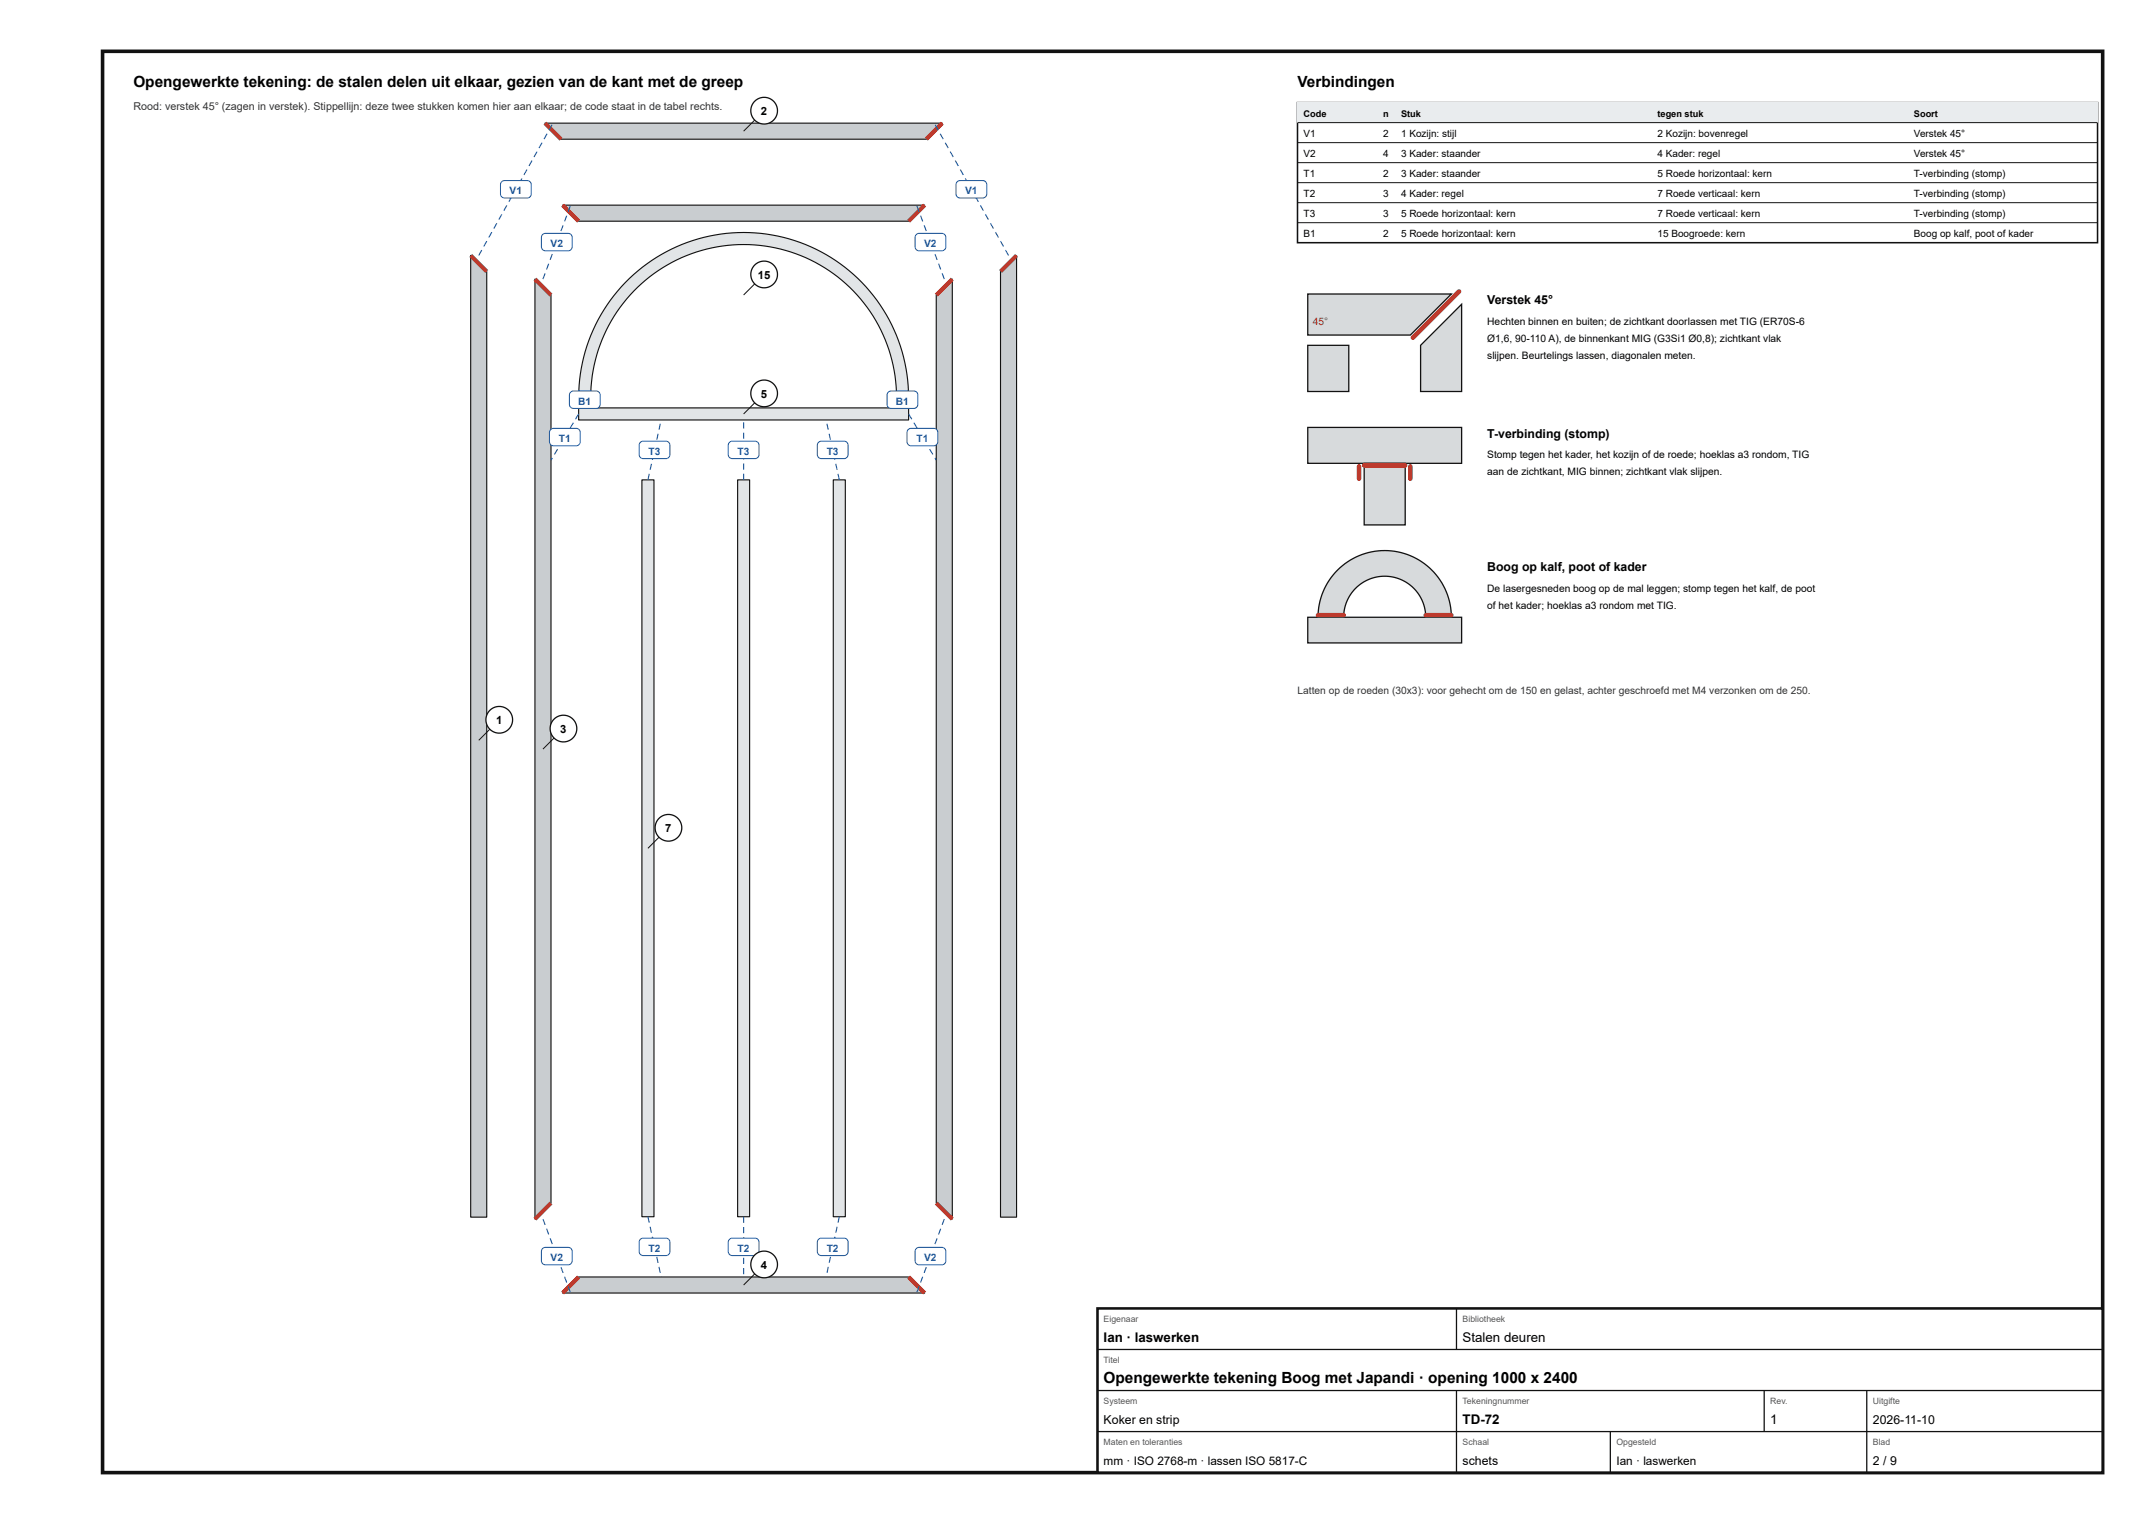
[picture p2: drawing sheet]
<svg xmlns="http://www.w3.org/2000/svg" width="420mm" height="297mm" viewBox="0 0 420 297" stroke-linecap="round" stroke-linejoin="round" font-family="sans-serif">
<path d="M20 10h390v277h-390z" fill="none" stroke="#111" stroke-width=".7" stroke-linecap="butt"/>
<path d="M91.8 49.8l3.1 3.1v184.3h-3.1z" fill="#c9cdd0"/>
<path d="M91.8 49.8l3.1 3.1v184.3h-3.1z" fill="none" stroke="#111" stroke-width=".22"/>
<path d="M91.8 49.8l3.1 3.1" fill="none" stroke="#c0392b" stroke-width=".8" stroke-linecap="butt"/>
<path d="M195.1 52.9l3.1-3.1v187.4h-3.1z" fill="#c9cdd0"/>
<path d="M195.1 52.9l3.1-3.1v187.4h-3.1z" fill="none" stroke="#111" stroke-width=".22"/>
<path d="M198.2 49.8l-3.1 3.1" fill="none" stroke="#c0392b" stroke-width=".8" stroke-linecap="butt"/>
<path d="M106.3 24h77.4l-3.1 3.1h-71.2z" fill="#c9cdd0"/>
<path d="M106.3 24h77.4l-3.1 3.1h-71.2z" fill="none" stroke="#111" stroke-width=".22"/>
<path d="M106.3 24l3.1 3.1M183.7 24l-3.1 3.1" fill="none" stroke="#c0392b" stroke-width=".8" stroke-linecap="butt"/>
<path d="M104.3 54.4l3.1 3.1v177l-3.1 3.1z" fill="#c9cdd0"/>
<path d="M104.3 54.4l3.1 3.1v177l-3.1 3.1z" fill="none" stroke="#111" stroke-width=".22"/>
<path d="M104.3 54.4l3.1 3.1M107.4 234.5l-3.1 3.1" fill="none" stroke="#c0392b" stroke-width=".8" stroke-linecap="butt"/>
<path d="M182.6 57.5l3.1-3.1v183.2l-3.1-3.1z" fill="#c9cdd0"/>
<path d="M182.6 57.5l3.1-3.1v183.2l-3.1-3.1z" fill="none" stroke="#111" stroke-width=".22"/>
<path d="M185.7 54.4l-3.1 3.1M182.6 234.5l3.1 3.1" fill="none" stroke="#c0392b" stroke-width=".8" stroke-linecap="butt"/>
<path d="M112.8 248.9h64.4l3.1 3.1h-70.6z" fill="#c9cdd0"/>
<path d="M112.8 248.9h64.4l3.1 3.1h-70.6z" fill="none" stroke="#111" stroke-width=".22"/>
<path d="M112.8 248.9l-3.1 3.1M177.2 248.9l3.1 3.1" fill="none" stroke="#c0392b" stroke-width=".8" stroke-linecap="butt"/>
<path d="M109.7 40h70.6l-3.1 3.1h-64.4z" fill="#c9cdd0"/>
<path d="M109.7 40h70.6l-3.1 3.1h-64.4z" fill="none" stroke="#111" stroke-width=".22"/>
<path d="M109.7 40l3.1 3.1M180.3 40l-3.1 3.1" fill="none" stroke="#c0392b" stroke-width=".8" stroke-linecap="butt"/>
<path d="M112.8 79.5h64.4v2.3h-64.4z" fill="#e2e5e7"/>
<path d="M112.8 79.5h64.4v2.3h-64.4z" fill="none" stroke="#111" stroke-width=".22"/>
<path d="M125.2 93.5h2.3v143.6h-2.3z" fill="#e2e5e7"/>
<path d="M125.2 93.5h2.3v143.6h-2.3z" fill="none" stroke="#111" stroke-width=".22"/>
<path d="M143.8 93.5h2.4v143.6h-2.4z" fill="#e2e5e7"/>
<path d="M143.8 93.5h2.4v143.6h-2.4z" fill="none" stroke="#111" stroke-width=".22"/>
<path d="M162.5 93.5h2.3v143.6h-2.3z" fill="#e2e5e7"/>
<path d="M162.5 93.5h2.3v143.6h-2.3z" fill="none" stroke="#111" stroke-width=".22"/>
<path d="M121.9 55.1a32.2 32.2 0 0 1 34.6-7.7 32.2 32.2 0 0 1 20.6 28.9h-2.3a29.8 29.8 0 0 0-29.8-28.6 29.8 29.8 0 0 0-29.8 28.6h-2.3a32.1 32.1 0 0 1 9-21.2z" fill="#e2e5e7"/>
<path d="M121.9 55.1a32.2 32.2 0 0 1 34.6-7.7 32.2 32.2 0 0 1 20.6 28.9h-2.3a29.8 29.8 0 0 0-29.8-28.6 29.8 29.8 0 0 0-29.8 28.6h-2.3a32.1 32.1 0 0 1 9-21.2z" fill="none" stroke="#111" stroke-width=".22"/>
<path d="M93.8 48.7l.2 .1-.6 1-.1-.1zM94.8 46.9l.2 .1-.6 1.1-.2-.1zM95.8 45.2l.2 .1-.6 1-.2-.1zM96.8 43.4l.2 .2-.6 1-.2-.1zM97.8 41.7l.2 .1-.6 1.1-.2-.1zM98.7 40l.2 .1-.6 1-.1-.1zM99.7 38.2l.2 .1-.6 1.1-.2-.1zM100.7 36.5l.2 .1-.6 1-.2-.1zM101.7 34.7l.2 .1-.6 1.1-.2-.1zM102.7 33l.1 .1-.5 1-.2-.1zM103.6 31.2l.2 .2-.6 1-.2-.1zM104.6 29.5l.2 .1-.6 1.1-.2-.2zM105.6 27.8l.2 .1-.6 1-.2-.1zM106.6 26l.2 .1-.6 1.1-.2-.1zM107.6 24.3l.1 .1-.5 1-.2-.1z" fill="#1f5fa8"/>
<path d="M97.8 35.4l.6-.2h4.4a.8 .8 0 0 1 .8 .8v1.8a.8 .8 0 0 1-.8 .8h-4.4a.8 .8 0 0 1-.8-.8v-2z" fill="#fff"/>
<path d="M97.8 35.4l.6-.2h4.4a.8 .8 0 0 1 .8 .8v1.8a.8 .8 0 0 1-.8 .8h-4.4a.8 .8 0 0 1-.8-.8v-2z" fill="none" stroke="#1f5fa8" stroke-width=".2"/>
<path d="M196 48.8l.2-.1 .5 1-.1 .1zM195 47l.2-.1 .6 1.1-.2 .1zM194 45.3l.2-.1 .6 1-.2 .1zM193 43.6l.2-.2 .6 1.1-.2 .1zM192 41.8l.2-.1 .6 1.1-.2 .1zM191.1 40.1l.2-.1 .5 1-.1 .1zM190.1 38.3l.2-.1 .6 1.1-.2 .1zM189.1 36.6l.2-.1 .6 1-.2 .1zM188.1 34.8l.2-.1 .6 1.1-.2 .1zM187.2 33.1l.1-.1 .6 1-.2 .1zM186.2 31.4l.2-.2 .6 1.1-.2 .1zM185.2 29.6l.2-.1 .6 1-.2 .2zM184.2 27.9l.2-.1 .6 1-.2 .1zM183.2 26.1l.2-.1 .6 1.1-.2 .1zM182.3 24.4l.1-.1 .6 1-.2 .1z" fill="#1f5fa8"/>
<path d="M186.6 35.4l.6-.2h4.4a.8 .8 0 0 1 .8 .8v1.8a.8 .8 0 0 1-.8 .8h-4.4a.8 .8 0 0 1-.8-.8v-2z" fill="#fff"/>
<path d="M186.6 35.4l.6-.2h4.4a.8 .8 0 0 1 .8 .8v1.8a.8 .8 0 0 1-.8 .8h-4.4a.8 .8 0 0 1-.8-.8v-2z" fill="none" stroke="#1f5fa8" stroke-width=".2"/>
<path d="M105.8 237.6h.2l.4 1.1-.2 .1zM106.5 239.5l.2-.1 .4 1.1-.2 .1zM107.2 241.4l.2-.1 .4 1.1-.2 .1zM107.9 243.2h.2l.4 1.1-.2 .1zM108.6 245.1l.2-.1 .4 1.2h-.2zM109.3 247l.2-.1 .4 1.1-.2 .1zM110 248.9l.2-.1 .4 1.1-.2 .1zM110.7 250.7h.2l.4 1.1-.2 .1z" fill="#1f5fa8"/>
<path d="M105.8 243.3l.6-.2h4.4a.8 .8 0 0 1 .8 .8v1.8a.8 .8 0 0 1-.8 .8h-4.4a.8 .8 0 0 1-.8-.8v-2z" fill="#fff"/>
<path d="M105.8 243.3l.6-.2h4.4a.8 .8 0 0 1 .8 .8v1.8a.8 .8 0 0 1-.8 .8h-4.4a.8 .8 0 0 1-.8-.8v-2z" fill="none" stroke="#1f5fa8" stroke-width=".2"/>
<path d="M106.2 53.2l.2 .1-.4 1.1h-.2zM106.9 51.4h.2l-.4 1.2-.2-.1zM107.6 49.5l.2 .1-.4 1.1-.2-.1zM108.3 47.6l.2 .1-.4 1.1-.2-.1zM109 45.7l.2 .1-.4 1.1h-.2zM109.7 43.9h.2l-.4 1.2-.2-.1zM110.4 42l.2 .1-.4 1.1-.2-.1zM111.1 40.1l.2 .1-.4 1.1-.2-.1z" fill="#1f5fa8"/>
<path d="M105.8 45.7l.6-.2h4.4a.8 .8 0 0 1 .8 .8v1.8a.8 .8 0 0 1-.8 .8h-4.4a.8 .8 0 0 1-.8-.8v-2z" fill="#fff"/>
<path d="M105.8 45.7l.6-.2h4.4a.8 .8 0 0 1 .8 .8v1.8a.8 .8 0 0 1-.8 .8h-4.4a.8 .8 0 0 1-.8-.8v-2z" fill="none" stroke="#1f5fa8" stroke-width=".2"/>
<path d="M184 237.6h.2l-.4 1.2-.2-.1zM183.3 239.4l.2 .1-.4 1.1-.2-.1zM182.6 241.3l.2 .1-.4 1.1-.2-.1zM181.9 243.2h.2l-.4 1.2-.2-.1zM181.2 245l.2 .1-.4 1.1h-.2zM180.5 246.9l.2 .1-.4 1.1-.2-.1zM179.8 248.8l.2 .1-.4 1.1-.2-.1zM179.1 250.7h.2l-.4 1.2-.2-.1z" fill="#1f5fa8"/>
<path d="M178.7 243.3l.5-.2h4.4a.8 .8 0 0 1 .8 .8v1.8a.8 .8 0 0 1-.8 .8h-4.4a.8 .8 0 0 1-.8-.8v-2z" fill="#fff"/>
<path d="M178.7 243.3l.5-.2h4.4a.8 .8 0 0 1 .8 .8v1.8a.8 .8 0 0 1-.8 .8h-4.4a.8 .8 0 0 1-.8-.8v-2z" fill="none" stroke="#1f5fa8" stroke-width=".2"/>
<path d="M183.6 53.3l.2-.1 .4 1.2h-.2zM182.9 51.4h.2l.4 1.1-.2 .1zM182.2 49.6l.2-.1 .4 1.1-.2 .1zM181.5 47.7l.2-.1 .4 1.1-.2 .1zM180.8 45.8l.2-.1 .4 1.2h-.2zM180.1 43.9h.2l.4 1.1-.2 .1zM179.4 42.1l.2-.1 .4 1.1-.2 .1zM178.7 40.2l.2-.1 .4 1.1-.2 .1z" fill="#1f5fa8"/>
<path d="M178.7 45.7l.5-.2h4.4a.8 .8 0 0 1 .8 .8v1.8a.8 .8 0 0 1-.8 .8h-4.4a.8 .8 0 0 1-.8-.8v-2z" fill="#fff"/>
<path d="M178.7 45.7l.5-.2h4.4a.8 .8 0 0 1 .8 .8v1.8a.8 .8 0 0 1-.8 .8h-4.4a.8 .8 0 0 1-.8-.8v-2z" fill="none" stroke="#1f5fa8" stroke-width=".2"/>
<path d="M112.7 80.6l.2 .1-.6 1.1-.2-.2zM111.7 82.3l.2 .1-.6 1.1-.2-.1zM110.7 84l.2 .2-.6 1-.2-.1zM109.7 85.8l.1 .1-.6 1-.2-.1zM108.6 87.5l.2 .1-.6 1-.2-.1zM107.6 89.2l.2 .1-.3 .4-.2-.1z" fill="#1f5fa8"/>
<path d="M107.4 83.7l.5-.2h4.4a.8 .8 0 0 1 .8 .8v1.8a.8 .8 0 0 1-.8 .8h-4.4a.8 .8 0 0 1-.8-.8l.1-2z" fill="#fff"/>
<path d="M107.4 83.7l.5-.2h4.4a.8 .8 0 0 1 .8 .8v1.8a.8 .8 0 0 1-.8 .8h-4.4a.8 .8 0 0 1-.8-.8l.1-2z" fill="none" stroke="#1f5fa8" stroke-width=".2"/>
<path d="M177.1 80.7l.2-.1 .6 1-.2 .2zM178.1 82.4l.2-.1 .6 1.1-.2 .1zM179.1 84.2l.2-.2 .6 1.1-.2 .1zM180.2 85.9l.1-.1 .7 1-.2 .1zM181.2 87.6l.2-.1 .6 1-.2 .1zM182.2 89.3l.2-.1 .3 .4-.2 .1z" fill="#1f5fa8"/>
<path d="M177.1 83.7l.6-.2h4.4a.8 .8 0 0 1 .8 .8v1.8a.8 .8 0 0 1-.8 .8h-4.4a.8 .8 0 0 1-.8-.8v-2z" fill="#fff"/>
<path d="M177.1 83.7l.6-.2h4.4a.8 .8 0 0 1 .8 .8v1.8a.8 .8 0 0 1-.8 .8h-4.4a.8 .8 0 0 1-.8-.8v-2z" fill="none" stroke="#1f5fa8" stroke-width=".2"/>
<path d="M126.2 237.2l.2-.1 .3 1.2h-.2zM126.7 239.1h.2l.2 1.1-.2 .1zM127.1 241.1l.2-.1 .3 1.2h-.3zM127.5 243h.2l.3 1.1-.2 .1zM127.9 245l.3-.1 .2 1.2h-.2zM128.4 246.9h.2l.3 1.1-.3 .1zM128.8 248.9l.2-.1z" fill="#1f5fa8"/>
<path d="M124.9 241.5l.5-.2h4.4a.8 .8 0 0 1 .8 .8v1.8a.8 .8 0 0 1-.8 .8h-4.4a.8 .8 0 0 1-.8-.8v-2z" fill="#fff"/>
<path d="M124.9 241.5l.5-.2h4.4a.8 .8 0 0 1 .8 .8v1.8a.8 .8 0 0 1-.8 .8h-4.4a.8 .8 0 0 1-.8-.8v-2z" fill="none" stroke="#1f5fa8" stroke-width=".2"/>
<path d="M126.5 92.3l.2 .1-.3 1.1h-.2zM126.9 90.4h.2l-.2 1.2-.2-.1zM127.4 88.4l.2 .1-.3 1.1h-.2zM127.8 86.5h.2l-.3 1.2-.2-.1zM128.2 84.5l.2 .1-.2 1.1h-.2zM128.6 82.6h.3l-.3 1.2-.2-.1z" fill="#1f5fa8"/>
<path d="M124.9 86.2l.5-.2h4.4a.8 .8 0 0 1 .8 .8v1.8a.8 .8 0 0 1-.8 .8h-4.4a.8 .8 0 0 1-.8-.8v-2z" fill="#fff"/>
<path d="M124.9 86.2l.5-.2h4.4a.8 .8 0 0 1 .8 .8v1.8a.8 .8 0 0 1-.8 .8h-4.4a.8 .8 0 0 1-.8-.8v-2z" fill="none" stroke="#1f5fa8" stroke-width=".2"/>
<path d="M144.9 237.1h.2v1.2h-.2zM144.9 239.1h.2v1.2h-.2zM144.9 241.1h.2v1.2h-.2zM144.9 243.1h.2v1.2h-.2zM144.9 245.1h.2v1.2h-.2zM144.9 247.1h.2v1.2h-.2z" fill="#1f5fa8"/>
<path d="M142.2 241.5l.6-.2h4.4a.8 .8 0 0 1 .8 .8v1.8a.8 .8 0 0 1-.8 .8h-4.4a.8 .8 0 0 1-.8-.8v-2z" fill="#fff"/>
<path d="M142.2 241.5l.6-.2h4.4a.8 .8 0 0 1 .8 .8v1.8a.8 .8 0 0 1-.8 .8h-4.4a.8 .8 0 0 1-.8-.8v-2z" fill="none" stroke="#1f5fa8" stroke-width=".2"/>
<path d="M144.9 92.3h.2v1.2h-.2zM144.9 90.3h.2v1.2h-.2zM144.9 88.3h.2v1.2h-.2zM144.9 86.3h.2v1.2h-.2zM144.9 84.3h.2v1.2h-.2zM144.9 82.3h.2v1.2h-.2z" fill="#1f5fa8"/>
<path d="M142.2 86.2l.6-.2h4.4a.8 .8 0 0 1 .8 .8v1.8a.8 .8 0 0 1-.8 .8h-4.4a.8 .8 0 0 1-.8-.8v-2z" fill="#fff"/>
<path d="M142.2 86.2l.6-.2h4.4a.8 .8 0 0 1 .8 .8v1.8a.8 .8 0 0 1-.8 .8h-4.4a.8 .8 0 0 1-.8-.8v-2z" fill="none" stroke="#1f5fa8" stroke-width=".2"/>
<path d="M163.6 237.1l.2 .1-.3 1.1h-.2zM163.1 239.1h.2l-.2 1.2-.2-.1zM162.7 241l.2 .1-.2 1.1h-.3zM162.3 243h.2l-.3 1.2-.2-.1zM161.8 244.9l.2 .1-.2 1.1h-.2zM161.4 246.9h.2l-.2 1.2-.3-.1zM161 248.8l.2 .1z" fill="#1f5fa8"/>
<path d="M159.6 241.5l.6-.2h4.4a.8 .8 0 0 1 .8 .8v1.8a.8 .8 0 0 1-.8 .8h-4.4a.8 .8 0 0 1-.8-.8v-2z" fill="#fff"/>
<path d="M159.6 241.5l.6-.2h4.4a.8 .8 0 0 1 .8 .8v1.8a.8 .8 0 0 1-.8 .8h-4.4a.8 .8 0 0 1-.8-.8v-2z" fill="none" stroke="#1f5fa8" stroke-width=".2"/>
<path d="M163.3 92.4l.2-.1 .3 1.2h-.2zM162.9 90.4h.2l.2 1.1-.2 .1zM162.4 88.5l.2-.1 .3 1.2h-.2zM162 86.5h.2l.3 1.1-.2 .1zM161.6 84.6l.2-.1 .2 1.2h-.2zM161.1 82.6h.2l.3 1.1-.2 .1z" fill="#1f5fa8"/>
<path d="M159.6 86.2l.6-.2h4.4a.8 .8 0 0 1 .8 .8v1.8a.8 .8 0 0 1-.8 .8h-4.4a.8 .8 0 0 1-.8-.8v-2z" fill="#fff"/>
<path d="M159.6 86.2l.6-.2h4.4a.8 .8 0 0 1 .8 .8v1.8a.8 .8 0 0 1-.8 .8h-4.4a.8 .8 0 0 1-.8-.8v-2z" fill="none" stroke="#1f5fa8" stroke-width=".2"/>
<path d="M175.9 76.3h.2v1.2h-.2zM175.9 78.3h.2v1.2h-.2z" fill="#1f5fa8"/>
<path d="M173.2 76.4l.6-.2h4.4a.8 .8 0 0 1 .8 .8v1.8a.8 .8 0 0 1-.8 .8h-4.4a.8 .8 0 0 1-.8-.8v-2z" fill="#fff"/>
<path d="M173.2 76.4l.6-.2h4.4a.8 .8 0 0 1 .8 .8v1.8a.8 .8 0 0 1-.8 .8h-4.4a.8 .8 0 0 1-.8-.8v-2z" fill="none" stroke="#1f5fa8" stroke-width=".2"/>
<path d="M113.9 76.3h.2v1.2h-.2zM113.9 78.3h.2v1.2h-.2z" fill="#1f5fa8"/>
<path d="M111.3 76.4l.5-.2h4.4a.8 .8 0 0 1 .8 .8v1.8a.8 .8 0 0 1-.8 .8h-4.4a.8 .8 0 0 1-.8-.8v-2z" fill="#fff"/>
<path d="M111.3 76.4l.5-.2h4.4a.8 .8 0 0 1 .8 .8v1.8a.8 .8 0 0 1-.8 .8h-4.4a.8 .8 0 0 1-.8-.8v-2z" fill="none" stroke="#1f5fa8" stroke-width=".2"/>
<path d="M95.5 142.1l-2.2 2.2" fill="none" stroke="#111" stroke-width=".19"/>
<circle cx="97.3" cy="140.3" r="2.6" fill="#fff"/>
<circle cx="97.3" cy="140.3" r="2.6" fill="none" stroke="#111" stroke-width=".25"/>
<path d="M147.2 23.4l-2.2 2.2" fill="none" stroke="#111" stroke-width=".19"/>
<circle cx="149" cy="21.6" r="2.6" fill="#fff"/>
<circle cx="149" cy="21.6" r="2.6" fill="none" stroke="#111" stroke-width=".25"/>
<path d="M108.1 143.8l-2.2 2.2" fill="none" stroke="#111" stroke-width=".19"/>
<circle cx="109.9" cy="142" r="2.6" fill="#fff"/>
<circle cx="109.9" cy="142" r="2.6" fill="none" stroke="#111" stroke-width=".25"/>
<path d="M147.2 248.2l-2.2 2.2" fill="none" stroke="#111" stroke-width=".19"/>
<circle cx="149" cy="246.4" r="2.6" fill="#fff"/>
<circle cx="149" cy="246.4" r="2.6" fill="none" stroke="#111" stroke-width=".25"/>
<path d="M147.2 78.5l-2.2 2.2" fill="none" stroke="#111" stroke-width=".19"/>
<circle cx="149" cy="76.7" r="2.6" fill="#fff"/>
<circle cx="149" cy="76.7" r="2.6" fill="none" stroke="#111" stroke-width=".25"/>
<path d="M128.5 163.1l-2.2 2.2" fill="none" stroke="#111" stroke-width=".19"/>
<circle cx="130.3" cy="161.3" r="2.6" fill="#fff"/>
<circle cx="130.3" cy="161.3" r="2.6" fill="none" stroke="#111" stroke-width=".25"/>
<path d="M147.2 55.3l-2.2 2.2" fill="none" stroke="#111" stroke-width=".19"/>
<circle cx="149" cy="53.5" r="2.6" fill="#fff"/>
<circle cx="149" cy="53.5" r="2.6" fill="none" stroke="#111" stroke-width=".25"/>
<path d="M253 20h156v27.3h-156z" fill="none" stroke="#111" stroke-width=".3"/>
<path d="M253 20h156v3.9h-156z" fill="#e9ecee"/>
<path d="M253 23.9h156M253 27.8h156M253 31.7h156M253 35.6h156M253 39.5h156M253 43.4h156" fill="none" stroke="#111" stroke-width=".19"/>
<path d="M255 57.3h28l-8 8h-20z" fill="#d7dadc"/>
<path d="M255 57.3h28l-8 8h-20z" fill="none" stroke="#111" stroke-width=".25"/>
<path d="M255 67.3h8v9h-8z" fill="#d7dadc"/>
<path d="M255 67.3h8v9h-8z" fill="none" stroke="#111" stroke-width=".25"/>
<path d="M285 59.3v17h-8v-9z" fill="#d7dadc"/>
<path d="M285 59.3v17h-8v-9z" fill="none" stroke="#111" stroke-width=".25"/>
<path d="M284.5 56.8l-9 9" fill="none" stroke="#c0392b" stroke-width=".9"/>
<path d="M255 83.3h30v7h-30z" fill="#d7dadc"/>
<path d="M255 83.3h30v7h-30z" fill="none" stroke="#111" stroke-width=".25"/>
<path d="M266 90.3h8v12h-8z" fill="#d7dadc"/>
<path d="M266 90.3h8v12h-8z" fill="none" stroke="#111" stroke-width=".25"/>
<path d="M265 90.9v2.4M266 90.7h8M275 90.9v2.4" fill="none" stroke="#c0392b" stroke-width=".9"/>
<path d="M260.8 111.1a13 13 0 0 1 14.2-2.8 13 13 0 0 1 8 12h-5a8 8 0 0 0-8-8 8 8 0 0 0-8 8h-5a13 13 0 0 1 3.8-9.2z" fill="#d7dadc"/>
<path d="M260.8 111.1a13 13 0 0 1 14.2-2.8 13 13 0 0 1 8 12h-5a8 8 0 0 0-8-8 8 8 0 0 0-8 8h-5a13 13 0 0 1 3.8-9.2z" fill="none" stroke="#111" stroke-width=".25"/>
<path d="M255 120.3h30v5h-30z" fill="#d7dadc"/>
<path d="M255 120.3h30v5h-30z" fill="none" stroke="#111" stroke-width=".25"/>
<path d="M257 119.9h5M278 119.9h5" fill="none" stroke="#c0392b" stroke-width=".9"/>
<path d="M214 255h196v32h-196z" fill="#fff"/>
<path d="M214 255h196v32h-196z" fill="none" stroke="#111" stroke-width=".5"/>
<path d="M284 255v8M214 263h196M214 271h196M214 279h196M284 271v16M314 279v8M344 271v8M364 271v16" fill="none" stroke="#111" stroke-width=".25"/>
<g font-size="3">
<text x="26" y="17">Opengewerkte tekening: de stalen delen uit elkaar, gezien van de kant met de greep</text>
<text x="253" y="17">Verbindingen</text>
<text x="215.2" y="269.6">Opengewerkte tekening Boog met Japandi · opening 1000 x 2400</text>
</g>
<g font-size="2.6">
<text x="215.2" y="261.6">Ian · laswerken</text>
<text x="285.2" y="261.6">Stalen deuren</text>
<text x="285.2" y="277.6">TD-72</text>
<text x="345.2" y="277.6">1</text>
</g>
<g font-size="2.4">
<text x="290" y="59.3">Verstek 45°</text>
<text x="290" y="85.3">T-verbinding (stomp)</text>
<text x="290" y="111.3">Boog op kalf, poot of kader</text>
<text x="215.2" y="277.6">Koker en strip</text>
<text x="365.2" y="277.6">2026-11-10</text>
<text x="285.2" y="285.6">schets</text>
<text x="365.2" y="285.6">2 / 9</text>
</g>
<g font-size="2.3">
<text x="215.2" y="285.6">mm · ISO 2768-m · lassen ISO 5817-C</text>
<text x="315.2" y="285.6">Ian · laswerken</text>
</g>
<g font-size="2.2">
<text x="148.4" y="22.5">2</text>
<text x="147.8" y="54.4">15</text>
<text x="148.4" y="77.6">5</text>
<text x="96.7" y="141.2">1</text>
<text x="109.3" y="142.9">3</text>
<text x="129.7" y="162.2">7</text>
<text x="148.4" y="247.3">4</text>
</g>
<text font-size="2.1" fill="#333" x="26" y="21.5">Rood: verstek 45° (zagen in verstek). Stippellijn: deze twee stukken komen hier aan elkaar; de code staat in de tabel rechts.</text>
<g font-size="2" fill="#1f5fa8">
<text x="99.4" y="37.9">V1</text>
<text x="188.2" y="37.9">V1</text>
<text x="107.3" y="48.2">V2</text>
<text x="180.2" y="48.2">V2</text>
<text x="112.7" y="78.9">B1</text>
<text x="174.7" y="78.9">B1</text>
<text x="109" y="86.2">T1</text>
<text x="126.5" y="88.7">T3</text>
<text x="143.8" y="88.7">T3</text>
<text x="161.2" y="88.7">T3</text>
<text x="178.7" y="86.2">T1</text>
<text x="107.3" y="245.8">V2</text>
<text x="126.5" y="244">T2</text>
<text x="143.8" y="244">T2</text>
<text x="161.2" y="244">T2</text>
<text x="180.2" y="245.8">V2</text>
</g>
<text font-size="2" fill="#c0392b" x="256" y="63.3">45°</text>
<g font-size="2">
<text x="290" y="63.3">Hechten binnen en buiten; de zichtkant doorlassen met TIG (ER70S-6</text>
<text x="290" y="66.6">Ø1,6, 90-110 A), de binnenkant MIG (G3Si1 Ø0,8); zichtkant vlak</text>
<text x="290" y="69.9">slijpen. Beurtelings lassen, diagonalen meten.</text>
<text x="290" y="89.3">Stomp tegen het kader, het kozijn of de roede; hoeklas a3 rondom, TIG</text>
<text x="290" y="92.6">aan de zichtkant, MIG binnen; zichtkant vlak slijpen.</text>
<text x="290" y="115.3">De lasergesneden boog op de mal leggen; stomp tegen het kalf, de poot</text>
<text x="290" y="118.6">of het kader; hoeklas a3 rondom met TIG.</text>
</g>
<text font-size="2" fill="#333" x="253" y="135.3">Latten op de roeden (30x3): voor gehecht om de 150 en gelast, achter geschroefd met M4 verzonken om de 250.</text>
<g font-size="1.9">
<text x="254.2" y="26.6">V1</text>
<text x="269.7" y="26.6">2</text>
<text x="273.2" y="26.6">1 Kozijn: stijl</text>
<text x="323.2" y="26.6">2 Kozijn: bovenregel</text>
<text x="373.2" y="26.6">Verstek 45°</text>
<text x="254.2" y="30.5">V2</text>
<text x="254.2" y="34.4">T1</text>
<text x="269.7" y="30.5">4</text>
<text x="269.7" y="34.4">2</text>
<text x="273.2" y="30.5">3 Kader: staander</text>
<text x="273.2" y="34.4">3 Kader: staander</text>
<text x="323.2" y="30.5">4 Kader: regel</text>
<text x="323.2" y="34.4">5 Roede horizontaal: kern</text>
<text x="373.2" y="30.5">Verstek 45°</text>
<text x="373.2" y="34.4">T-verbinding (stomp)</text>
<text x="254.2" y="38.3">T2</text>
<text x="269.7" y="38.3">3</text>
<text x="273.2" y="38.3">4 Kader: regel</text>
<text x="323.2" y="38.3">7 Roede verticaal: kern</text>
<text x="373.2" y="38.3">T-verbinding (stomp)</text>
<text x="254.2" y="42.2">T3</text>
<text x="254.2" y="46.1">B1</text>
<text x="269.7" y="42.2">3</text>
<text x="269.7" y="46.1">2</text>
<text x="273.2" y="42.2">5 Roede horizontaal: kern</text>
<text x="273.2" y="46.1">5 Roede horizontaal: kern</text>
<text x="323.2" y="42.2">7 Roede verticaal: kern</text>
<text x="323.2" y="46.1">15 Boogroede: kern</text>
<text x="373.2" y="42.2">T-verbinding (stomp)</text>
<text x="373.2" y="46.1">Boog op kalf, poot of kader</text>
</g>
<g font-size="1.8">
<text x="254.2" y="22.7">Code</text>
<text x="269.7" y="22.7">n</text>
<text x="273.2" y="22.7">Stuk</text>
<text x="323.2" y="22.7">tegen stuk</text>
<text x="373.2" y="22.7">Soort</text>
</g>
<g font-size="1.7" fill="#555">
<text x="215.2" y="257.6">Eigenaar</text>
<text x="285.2" y="257.6">Bibliotheek</text>
<text x="215.2" y="265.6">Titel</text>
<text x="215.2" y="273.6">Systeem</text>
<text x="285.2" y="273.6">Tekeningnummer</text>
<text x="345.2" y="273.6">Rev.</text>
<text x="365.2" y="273.6">Uitgifte</text>
<text x="215.2" y="281.6">Maten en toleranties</text>
<text x="285.2" y="281.6">Schaal</text>
<text x="315.2" y="281.6">Opgesteld</text>
<text x="365.2" y="281.6">Blad</text>
</g>
</svg>
